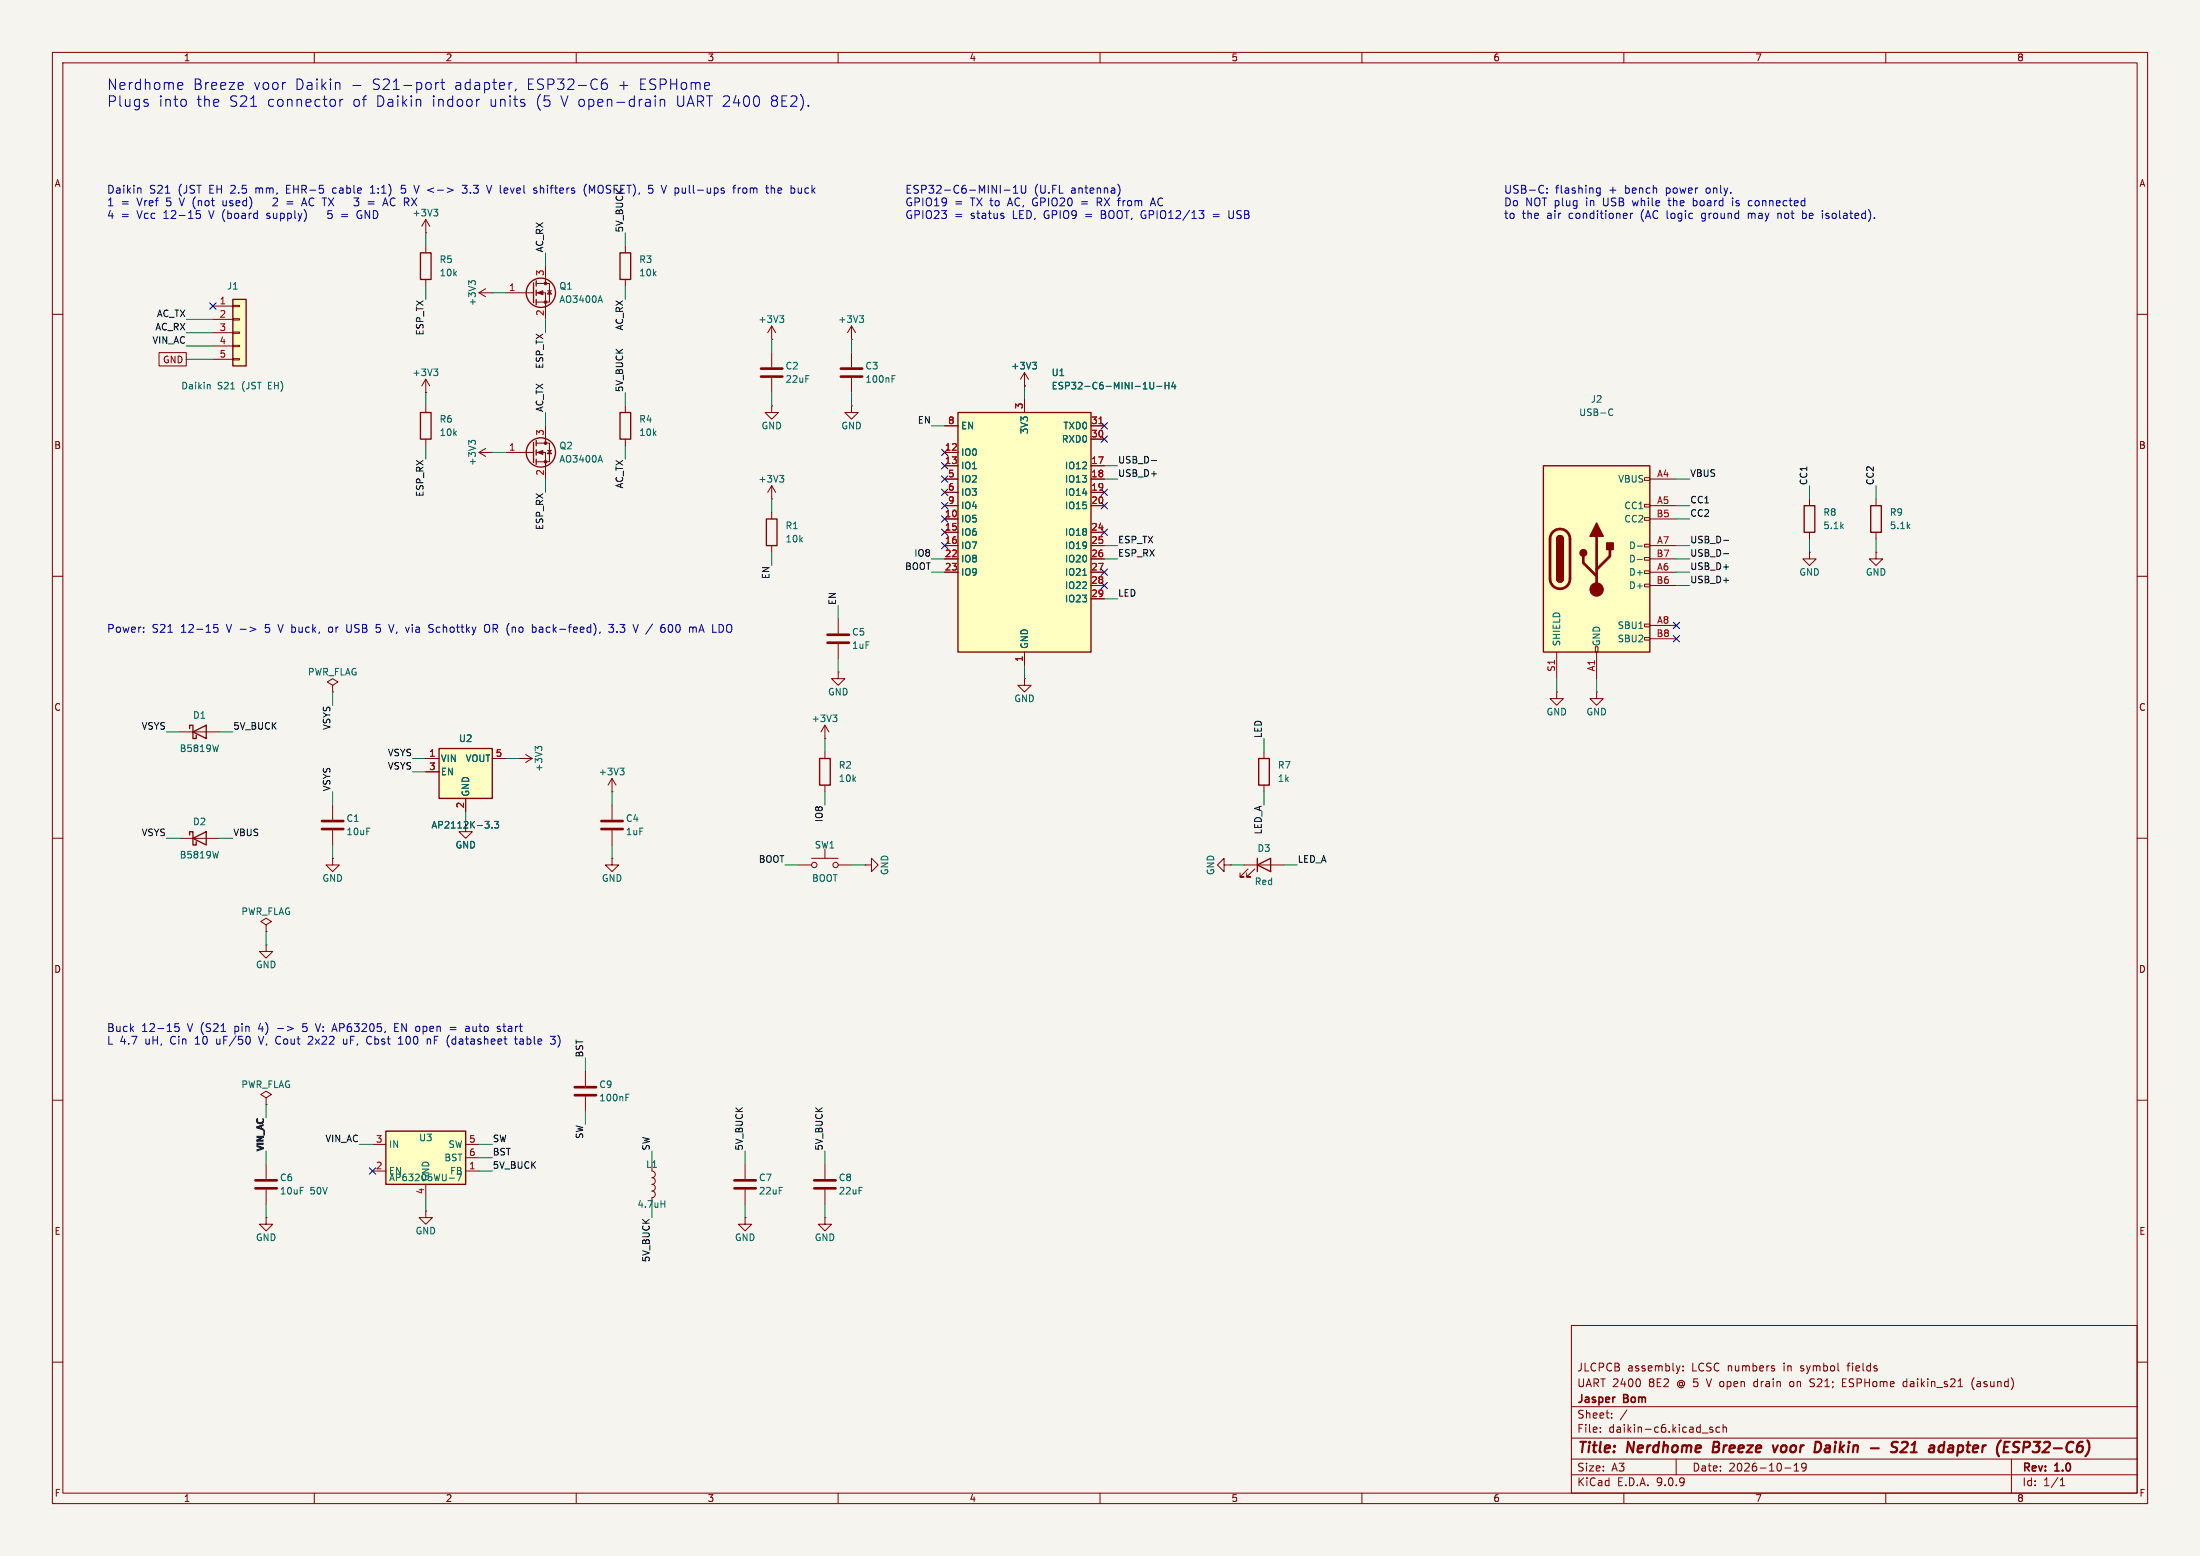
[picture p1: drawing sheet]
<svg xmlns="http://www.w3.org/2000/svg" width="420mm" height="297mm" viewBox="0 0 420 297" stroke-linecap="round" stroke-linejoin="round" font-family="sans-serif">
<path d="M0 0h420v297h-420z" fill="#f5f4ef" stroke="#f5f4ef" stroke-width=".19"/>
<g fill="none" stroke="#840000" stroke-width=".19">
<path d="M10 10h400v277h-400zM12 12h396v273h-396zM60 10v2M110 10v2M160 10v2M210 10v2M260 10v2M310 10v2M360 10v2M10 60h2M147.3 77.5v1.2h1.3l-1.3 1.3-1.3-1.3h1.3M147.3 77.5h.1"/>
<path d="M408 60h2M10 110h2M408 110h2M10 160h2M99.1 144.8h.1M99.1 144.8h2.5M100.3 144l1.3 .8M101.6 144.8l-1.3 .7M408 160h2M10 210h2M408 210h2M157.5 232.4v1.3h1.2l-1.2 1.2-1.3-1.2h1.3"/>
<path d="M157.5 232.4h.1M300 253h108v32h-108zM10 260h2M300 278.5h108M300 274.5h108M300 268.5h108M305.5 273.2v.2M305.5 272.5v.1M307.7 270.5v.2M307.7 269.8v.1M310.6 269.1l-1.3 1.9M313 263.3l.2 .5-.2 .7"/>
<path d="M320 278.5v3M320.7 260.7l-.3 1M321.3 261.5v.2M321.3 260.8v.1M324.9 273.5h1.2M326.9 272.5l-.3-.1-.2 .2v.2l.5 .2v.3h-.5M328.3 272.5l-.4-.1-.3 .3 .1 .6h.6M328.9 272.5l.3-.1 .3 .1 .1 .9M328.9 271.9v1.5M334.9 263.8v.7M338.7 261.3v.3M341.9 263.7l-.2 .3v.4l.2 .3"/>
<path d="M342.5 279.7l.4-.4v1.5M344.8 279.9l-.3 .3h-.3l-.3-.3 .2-.5 .4-.1 .2 .1a.99 .99 0 0 1-.3 1.4h-.3M345.5 264.6l.6 .1M346.2 263.2h-.4l-.3 .3 .2 .3 .4 .2M351.7 263.9h.5M352.4 263.2h-.7v1.5h.7M364 263.8l-.4-.1-.3 .3 .1 .6h.6M376.9 263a1.72 1.72 0 0 0 0 2.3M384 278.5v6.5M408 260h2M60 285v2M110 285v2"/>
<path d="M160 285v2M210 285v2M260 285v2M300 281.5h108M310 285v2M340.7 280.2h1.2M342.5 280.8h.9M360 285v2M393.3 283.6h.9M393.3 282.5l.4-.4v1.5"/>
</g>
<g fill="none" stroke="#840000" stroke-width=".4">
<path d="M327.2 275.2l-.2 2h.7M338.5 275.9l.3 1.3 .6-1.3M347.4 276.9a.96 .96 0 0 0 .3-1.1 .96 .96 0 0 0-1.1-.6l-.2 2M357.1 276.4h1.6M362.3 275.3a.85 .85 0 0 0-1 .1l-.1 .6M363.1 275.4l.3-.2h.5l.2 .2 .1 .4-.2 .3-1.2 1.1h1.2M370.9 275.9l.2 .1M371.2 275.2l-.2 2M372.6 275.9l-.5 .1M372.7 276.4h-.5a.4 .4 0 0 0-.3 .4 .4 .4 0 0 0 .2 .4h.5M382 274.9l-.1 .1M384.4 276l.9 .3a.51 .51 0 0 1 .1 .6 .51 .51 0 0 1-.4 .3l-.8-.1"/>
<path d="M385.6 275.3a.85 .85 0 0 0-1.1 .1l-.1 .2"/>
</g>
<path d="M102.7 142.9l-.5-.4v.8M102.7 142.7l.2-.2h.3l.2 .2" fill="none" stroke="#006464" stroke-width=".19"/>
<path d="M83.8 142.9h10.2v9.5h-10.2z" fill="#ffffc2"/>
<path d="M83.8 142.9h10.2v9.5h-10.2zM156.5 144.8h2v5.1h-2z" fill="none" stroke="#840000" stroke-width=".25"/>
<path d="M157.5 138.4l-.8 1.3M157.5 138.4l.7 1.3M157.5 138.4v2.6M81.3 144.8h2.5M81.3 147.3h2.5M88.9 152.4v2.5M94 144.8h2.5M157.5 141h.1M157.5 143.5v1.3M157.5 149.9v1.2" fill="none" stroke="#840000" stroke-width=".19"/>
<path d="M159 136.5h.8l-.4 .5M159.5 137l.3 .2v.3l-.3 .2M92.6 156.8h.8l-.4 .5M93.3 157.4v.5M93.9 157.9v.2M94.4 156.8h.8l-.4 .5 .3 .1v.5l-.2 .2-.5-.2" fill="none" stroke="#006464" stroke-width=".19"/>
<path d="M73.7 215.9h15.2v10.2h-15.2z" fill="#ffffc2"/>
<path d="M80.3 78.7h2v5.1h-2zM146.3 99.1h2v5h-2zM73.7 215.9h15.2v10.2h-15.2z" fill="none" stroke="#840000" stroke-width=".25"/>
<g fill="none" stroke="#840000" stroke-width=".19">
<path d="M81.3 77.5v1.2M195.6 73.7h.1M195.6 71.1l-.8 1.3M195.6 71.1l.7 1.3M195.6 71.1v2.6M81.3 83.8v1.3M91.4 86.4l1.3 .7M91.4 86.4h2.6M92.7 85.6l-1.3 .8M94 86.4h.1M147.3 95.3h.1M147.3 92.7l-.7 1.3"/>
<path d="M147.3 92.7l.8 1.3M147.3 92.7v2.6M147.3 97.8v1.3M147.3 104.1v1.3M160 118.1v2.8M160 128.3v1.2h1.3l-1.3 1.3-1.3-1.3h1.3M160 128.3h.1M160 122.9v2.8M88.9 157.5v1.3h1.3l-1.3 1.2-1.3-1.2h1.3M50.8 209.6l1-.7-1-.6-1 .6 1 .7v1.2M50.8 210.8h.1M71.1 218.4h2.6"/>
<path d="M88.9 218.4h2.5M111.8 204.5v2.8M111.8 209.3v2.8M71.1 223.5h2.6M81.3 226.1v2.5M88.9 223.5h2.5M88.9 221h2.5"/>
</g>
<path d="M197.1 69.2h.8l-.4 .4M197.6 69.6l.3 .3v.3l-.3 .2M90 84.5l-.5-.4v.7M90 84.3l.2-.2h.3l.2 .2M148.8 90.7h.8l-.4 .5M149.4 91.2l.2 .3v.3l-.2 .2M119.5 209.5h.4M119.5 208.9h.6M88.1 224.1l-.6 1.3" fill="none" stroke="#006464" stroke-width=".19"/>
<path d="M158 121.2h4.1M158 122.7h4.1M109.7 207.5h4.1M109.7 209h4.1" fill="none" stroke="#840000" stroke-width=".51"/>
<path d="M182.9 78.7h25.4v45.8h-25.4z" fill="#ffffc2"/>
<g fill="none" stroke="#840000" stroke-width=".25">
<path d="M80.3 48.3h2v5h-2zM118.4 78.7h2v5.1h-2zM182.9 78.7h25.4v45.8h-25.4zM101.9 84.5v3.8M102.4 84.1v1M102.4 85.9v1M102.4 87.6v1M344.4 96.5h2.1v5.1h-2.1zM357.1 96.5h2.1v5.1h-2.1zM36.2 139.1v-.7h.6v2.6h.7v-.7M36.8 139.7l2.6-1.3v2.6zM36.2 159.4v-.6h.6v2.5h.7v-.6"/>
<path d="M240.3 144.8h2v5.1h-2zM36.8 160l2.6-1.2v2.5z"/>
<circle cx="103.3" cy="86.4" r="2.79"/>
</g>
<g fill="none" stroke="#840000" stroke-width=".19">
<path d="M81.3 47v1.3M81.3 53.3v1.3M91.4 55.9l1.3 .7M91.4 55.9h2.6M92.7 55.1l-1.3 .8M94 55.9h.1M119.4 77.5v1.2M147.3 64.8h.1M147.3 62.2l-.7 1.3M147.3 62.2l.8 1.3M147.3 62.2v2.6M147.3 67.3v2.8"/>
<path d="M147.3 72.1v2.8M195.6 76.2v2.5M96.5 86.4h5.4M102.4 84.6h2.5v3.5h-2.5M102.4 86.4h1.7v5M104.1 81.3v3.3M104.5 86h.8M104.9 86l.4 .6h-.8zM119.4 83.8v1.3M180.3 81.3h2.6M180.3 86.4h2.6M180.3 88.9h2.6"/>
<path d="M180.3 91.4h2.6M180.3 94h2.6M180.3 96.5h2.6M180.3 99.1h2.6M208.3 81.3h2.5M208.3 88.9h2.5M208.3 91.4h2.5M208.3 94h2.5M208.3 96.5h2.5M208.3 83.8h2.5M345.4 95.3v1.2M358.1 95.3v1.2"/>
<path d="M180.3 101.6h2.6M180.3 104.1h2.6M180.3 106.7h2.6M180.3 109.2h2.6M208.3 101.6h2.5M208.3 104.1h2.5M208.3 106.7h2.5M208.3 109.2h2.5M208.3 111.8h2.5M208.3 114.3h2.5M345.4 105.4v1.3h1.3l-1.3 1.3-1.2-1.3h1.2M345.4 105.4h.1"/>
<path d="M345.4 101.6v1.3M358.1 105.4v1.3h1.3l-1.3 1.3-1.2-1.3h1.2M358.1 105.4h.1M358.1 101.6v1.3M34.3 139.7h7.6M63.5 130.8l1-.6-1-.7-1 .7 1 .6v1.3M63.5 132.1h.1M195.6 129.5v1.3h1.2l-1.2 1.3-1.3-1.3h1.3M195.6 129.5h.1M195.6 124.5v2.5M297.2 132.1v1.3h1.2l-1.2 1.2-1.3-1.2h1.3M297.2 132.1h.1"/>
<path d="M304.8 132.1v1.3h1.3l-1.3 1.2-1.3-1.2h1.3M304.8 132.1h.1M63.5 153.7v2.8M63.5 158.5v2.8M116.8 151.1h.1M116.8 148.6v2.5M116.8 153.7v2.8M116.8 158.5v2.8M116.8 148.6l-.7 1.3M116.8 148.6l.8 1.3M241.3 143.5v1.3M241.3 149.9v1.2"/>
<path d="M34.3 160h7.6M50.8 176.5l1-.6-1-.6-1 .6 1 .6v1.3M50.8 177.8h.1M63.5 163.8v1.3h1.3l-1.3 1.3-1.3-1.3h1.3M63.5 163.8h.1M116.8 163.8v1.3h1.3l-1.3 1.3-1.2-1.3h1.2M116.8 163.8h.1M152.4 165.1h2.5M154.9 163.8h5.1M157.5 162.1v1.7M160 165.1h2.6M165.1 165.1h1.3v-1.3l1.2 1.3-1.2 1.3v-1.3"/>
<path d="M165.1 165.1h.1M233.7 165.1v-1.3l-1.3 1.3 1.3 1.3v-1.3h1.2M234.9 165.1h.1M50.8 180.3v1.3h1.3l-1.3 1.3-1.3-1.3h1.3M50.8 180.3h.1M50.8 232.4v1.3h1.3l-1.3 1.2-1.3-1.2h1.3M50.8 232.4h.1M50.8 222.2v2.8M50.8 227.1v2.8M81.3 231.1v1.3h1.2l-1.2 1.3-1.3-1.3h1.3M81.3 231.1h.1M124.5 223.5a.64 .64 0 0 1 .6 .7 .64 .64 0 0 1-.6 .6 .64 .64 0 0 1 .6 .6 .64 .64 0 0 1-.6 .7 .64 .64 0 0 1 .6 .6 .64 .64 0 0 1-.6 .6 .64 .64 0 0 1 .6 .7 .64 .64 0 0 1-.6 .6v1.3"/>
<path d="M142.2 232.4v1.3h1.3l-1.3 1.2-1.2-1.2h1.2M142.2 232.4h.1M142.2 222.2v2.8M142.2 227.1v2.8M157.5 222.2v2.8M157.5 227.1v2.8"/>
<circle cx="155.4" cy="165.1" r=".51"/>
<circle cx="159.5" cy="165.1" r=".51"/>
</g>
<path d="M209.8 80.9h.7" fill="none" stroke="#a90000" stroke-width=".19"/>
<g fill="none" stroke="#006464" stroke-width=".19">
<path d="M90 54l-.5-.4v.8M90 53.8l.2-.2h.3l.2 .2M148.8 60.3h.8l-.4 .5M149.4 60.8l.2 .2v.3l-.2 .2M220.2 73v1.1l-.2 .1-.4-.1M220.8 73.8h1M222.4 73v1.2M222.4 73.6h.7M223.1 73v1.2M224 72.9l-.3 .9h.8M224.3 73.4v.8M114.6 86.9l.4 1.3"/>
<path d="M206.7 109.8h.7M41.7 142.2l-.3 1.3M118.4 146.6h.7l-.4 .5M118.9 147.1l.2 .3v.3l-.2 .2M41.7 162.5l-.3 1.3M126.2 229.8h.7M126.9 229.2v1.2"/>
</g>
<g fill="#840000" stroke="#840000" stroke-width=".19">
<path d="M102.6 86.4l1-.4v.7z"/>
<circle cx="104.1" cy="84.6" r=".25"/>
<circle cx="104.1" cy="88.1" r=".25"/>
</g>
<path d="M145.3 70.4h4.1M145.3 71.9h4.1M61.5 156.7h4M61.5 158.2h4M114.8 156.7h4.1M114.8 158.2h4.1M48.8 225.3h4M48.8 226.8h4M140.2 225.3h4.1M140.2 226.8h4.1M155.4 225.3h4.1M155.4 226.8h4.1" fill="none" stroke="#840000" stroke-width=".51"/>
<path d="M294.6 88.9h20.4v35.6h-20.4z" fill="#ffffc2"/>
<g fill="none" stroke="#840000" stroke-width=".19">
<path d="M313.9 91.2h1.1v.5h-1.1zM313.9 96.3h1.1v.5h-1.1zM313.9 98.8h1.1v.5h-1.1zM315 91.4h5M315 96.5h5M315 99.1h5M313.9 103.9h1.1v.5h-1.1zM313.9 106.4h1.1v.5h-1.1zM313.9 109h1.1v.5h-1.1zM313.9 111.5h1.1v.5h-1.1zM313.9 119.1h1.1v.5h-1.1zM315 104.1h5"/>
<path d="M315 106.7h5M315 109.2h5M315 111.8h5M315 119.4h5M297.2 124.5v5M304.5 123.4h.6v1.1h-.6zM304.8 124.5v5M313.9 121.7h1.1v.5h-1.1zM315 121.9h5"/>
</g>
<path d="M294.6 88.9h20.4v35.6h-20.4zM297.2 102.9a.64 .64 0 0 1 .6-.7 .64 .64 0 0 1 .6 .7M297.2 110.5a.64 .64 0 0 0 .6 .6 .64 .64 0 0 0 .6-.6" fill="none" stroke="#840000" stroke-width=".25"/>
<path d="M296.5 101.5a1.91 1.91 0 0 1 2-.4 1.91 1.91 0 0 1 1.2 1.8v7.6a1.91 1.91 0 0 1-1.9 1.9 1.91 1.91 0 0 1-1.9-1.9v-7.8l.2-.6zM302.3 106.2v1.2l2.5 2.6M304.8 102.4v10.1M307.3 104.9v1.3l-2.5 2.5" fill="none" stroke="#840000" stroke-width=".51"/>
<g fill="#840000" stroke="#840000" stroke-width=".25">
<path d="M297.2 102.9h1.2v7.6h-1.2z"/>
<path d="M297.4 102.4a.64 .64 0 0 1 .7-.1 .64 .64 0 0 1 .3 .6h-1.2z"/>
<path d="M297.2 110.5h1.2a.64 .64 0 0 1-.6 .6 .64 .64 0 0 1-.6-.6z"/>
<path d="M304.8 99.8l1.3 2.6h-2.6z"/>
<path d="M306.7 103.6h1.3v1.3h-1.3z"/>
<circle cx="302.3" cy="105.5" r=".63"/>
</g>
<circle cx="304.8" cy="112.5" r="1.27" fill="#840000" stroke="#840000" stroke-width=".19"/>
<path d="M307.3 78.1l.6 .1M307.9 79.2l-.6 .1M312.6 104.2h.9M312.6 106.8h.9" fill="none" stroke="#006464" stroke-width=".19"/>
<path d="M44.4 57.2h2.6v12.7h-2.6z" fill="#ffffc2"/>
<g fill="none" stroke="#840000" stroke-width=".25">
<path d="M44.4 57.2h2.6v12.7h-2.6zM101.9 54v3.8M102.4 53.6v1M102.4 55.4v1M102.4 57.2v1M118.4 48.3h2v5h-2zM240 165.1l2.6-1.3v2.6zM240 163.8v2.6"/>
<circle cx="103.3" cy="55.9" r="2.79"/>
</g>
<g fill="none" stroke="#840000" stroke-width=".19">
<path d="M40.6 58.4h3.8M44.4 58.3h1.3v.2h-1.3zM81.3 44.5h.1M81.3 41.9v2.6M81.3 41.9l-.8 1.3M81.3 41.9l.7 1.3M96.5 55.9h5.4M102.4 54.1h2.5v3.6h-2.5M102.4 55.9h1.7v5.1M104.1 50.8v3.3M104.5 55.5h.8M104.9 55.5l.4 .6h-.8z"/>
<path d="M119.4 47v1.3M119.4 53.3v1.3M30.4 67.3h5.2v2.6h-5.2zM40.6 61h3.8M40.6 63.5h3.8M40.6 66h3.8M40.6 68.6h3.8M44.4 60.8h1.3v.3h-1.3zM44.4 63.4h1.3v.2h-1.3zM44.4 65.9h1.3v.3h-1.3zM44.4 68.5h1.3v.2h-1.3zM81.3 74.9h.1"/>
<path d="M81.3 72.4l-.8 1.3M81.3 72.4l.7 1.3M81.3 72.4v2.5M162.6 64.8h.1M162.6 77.5v1.2h1.2l-1.2 1.3-1.3-1.3h1.3M162.6 77.5h.1M162.6 62.2v2.6M162.6 67.3v2.8M162.6 72.1v2.8M162.6 62.2l-.8 1.3M162.6 62.2l.7 1.3M195.6 73.7h.1"/>
<path d="M195.6 76.2v2.5M180.3 81.3h2.6M180.3 86.4h2.6M180.3 88.9h2.6M180.3 91.4h2.6M180.3 94h2.6M180.3 96.5h2.6M180.3 99.1h2.6M208.3 81.3h2.5M208.3 88.9h2.5M208.3 91.4h2.5M208.3 94h2.5"/>
<path d="M208.3 96.5h2.5M208.3 83.8h2.5M180.3 101.6h2.6M180.3 104.1h2.6M180.3 106.7h2.6M180.3 109.2h2.6M208.3 101.6h2.5M208.3 104.1h2.5M208.3 106.7h2.5M208.3 109.2h2.5M208.3 111.8h2.5M208.3 114.3h2.5"/>
<path d="M195.6 124.5v2.5M81.3 144.8h2.5M81.3 147.3h2.5M88.9 152.4v2.5M94 144.8h2.5M237.5 165.1h7.6M238.3 165.9l-1.6 1.5h.8h-.8v-.8M239.5 165.9l-1.5 1.5h.8h-.8v-.8"/>
</g>
<g fill="none" stroke="#006464" stroke-width=".19">
<path d="M82.8 39.9h.8l-.4 .5M83.3 40.4l.3 .3v.3l-.3 .2M114.6 56.5l.4 1.2M39.8 73.4l.3 .2v.6M82.8 70.4h.8l-.4 .5M83.3 70.9l.3 .3v.3l-.3 .2M164.1 60.3h.8l-.5 .5M164.6 60.8l.3 .2v.3l-.3 .2M170.3 72.3h.4M170.3 71.7h.6M197.1 69.2h.8l-.4 .4M197.6 69.6l.3 .3v.3l-.3 .2"/>
<path d="M220.2 73v1.1l-.2 .1-.4-.1M220.8 73.8h1M222.4 73v1.2M222.4 73.6h.7M223.1 73v1.2M224 72.9l-.3 .9h.8M224.3 73.4v.8M206.7 109.8h.7M92.6 156.8h.8l-.4 .5M93.3 157.4v.5M93.9 157.9v.2M94.4 156.8h.8l-.4 .5 .3 .1v.5l-.2 .2-.5-.2"/>
</g>
<path d="M160.5 70.4h4.1M160.5 71.9h4.1" fill="none" stroke="#840000" stroke-width=".51"/>
<g fill="#840000" stroke="#840000" stroke-width=".19">
<path d="M102.6 55.9l1-.4v.8z"/>
<circle cx="104.1" cy="54.1" r=".25"/>
<circle cx="104.1" cy="57.7" r=".25"/>
</g>
<path d="M219.8 87.9h1M329 105.7h1M329 103.1h1" fill="none" stroke="#0f0f0f" stroke-width=".19"/>
<g fill="none" stroke="#009600" stroke-width=".19">
<path d="M81.3 44.5v2.5M81.3 54.6v2.6M94 55.9h2.5M104.1 48.3v2.5M119.4 44.5v2.5M119.4 54.6v2.6M35.6 61h5M35.6 63.5h5M35.6 66h5M35.6 68.6h5M81.3 74.9v2.6M104.1 61v2.5"/>
<path d="M104.1 78.7v2.6M119.4 74.9v2.6M147.3 64.8v2.5M147.3 74.9v2.6M162.6 64.8v2.5M162.6 74.9v2.6M195.6 73.7v2.5M81.3 85.1v2.5M94 86.4h2.5M104.1 91.4v2.6M119.4 85.1v2.5M147.3 95.3v2.5"/>
<path d="M177.8 81.3h2.5M210.8 91.4h2.6M210.8 88.9h2.6M320 91.4h2.6M320 99.1h2.6M320 96.5h2.6M345.4 92.7v2.6M358.1 92.7v2.6M147.3 105.4v2.6M160 115.6v2.5M177.8 106.7h2.5M177.8 109.2h2.5"/>
<path d="M210.8 106.7h2.6M210.8 114.3h2.6M210.8 104.1h2.6M320 106.7h2.6M320 109.2h2.6M320 104.1h2.6M320 111.8h2.6M345.4 102.9v2.5M358.1 102.9v2.5M31.7 139.7h2.6M41.9 139.7h2.5M63.5 132.1v2.5"/>
<path d="M160 125.7v2.6M195.6 127v2.5M297.2 129.5v2.6M304.8 129.5v2.6M63.5 151.1v2.6M78.7 144.8h2.6M78.7 147.3h2.6M88.9 154.9v2.6M96.5 144.8h2.6M116.8 151.1v2.6M157.5 141v2.5M157.5 151.1v2.6"/>
<path d="M241.3 141v2.5M241.3 151.1v2.6M31.7 160h2.6M41.9 160h2.5M50.8 177.8v2.5M63.5 161.3v2.5M116.8 161.3v2.5M149.9 165.1h2.5M162.6 165.1h2.5M234.9 165.1h2.6M245.1 165.1h2.5M50.8 210.8v2.6"/>
<path d="M50.8 219.7v2.5M68.6 218.4h2.5M91.4 218.4h2.6M111.8 201.9v2.6M111.8 212.1v2.5M124.5 219.7v2.5M142.2 219.7v2.5M157.5 219.7v2.5M50.8 229.9v2.5M81.3 228.6v2.5M91.4 221h2.6M91.4 223.5h2.6"/>
<path d="M124.5 229.9v2.5M142.2 229.9v2.5M157.5 229.9v2.5"/>
</g>
<g fill="none" stroke="#000084" stroke-width=".19">
<path d="M40 57.8l1.2 1.2M41.2 57.8l-1.2 1.2M179.7 98.5l1.2 1.2M179.7 95.9l1.2 1.2M179.7 93.4l1.2 1.2M179.7 90.8l1.2 1.2M179.7 88.3l1.2 1.2M179.7 85.8l1.2 1.2M180.9 98.5l-1.2 1.2M180.9 95.9l-1.2 1.2M180.9 93.4l-1.2 1.2M180.9 90.8l-1.2 1.2"/>
<path d="M180.9 88.3l-1.2 1.2M180.9 85.8l-1.2 1.2M210.2 93.4l1.2 1.2M210.2 80.7l1.2 1.2M210.2 83.2l1.2 1.2M210.2 95.9l1.2 1.2M211.4 93.4l-1.2 1.2M211.4 80.7l-1.2 1.2M211.4 83.2l-1.2 1.2M211.4 95.9l-1.2 1.2M179.7 103.5l1.2 1.2M179.7 101l1.2 1.2"/>
<path d="M180.9 103.5l-1.2 1.2M180.9 101l-1.2 1.2M210.2 108.6l1.2 1.2M210.2 111.2l1.2 1.2M210.2 101l1.2 1.2M211.4 108.6l-1.2 1.2M211.4 111.2l-1.2 1.2M211.4 101l-1.2 1.2M319.4 118.8l1.2 1.2M320.6 118.8l-1.2 1.2M319.4 121.3l1.2 1.2M320.6 121.3l-1.2 1.2"/>
<path d="M70.5 222.9l1.2 1.2M71.7 222.9l-1.2 1.2"/>
</g>
<g fill="none" stroke="#0000c2" stroke-width=".19">
<path d="M28 19.6l.3 .3-.3 .4M28 19l.2 .1M34 17h.8M34 15.8l.6-.1 .2 .1 .1 .4-1 .2M35.5 19.2v.9M64.8 15.8l.1 1.3M64.9 19v1.3M65.5 19l-.4 .1-.2 .2M67.4 16.3h1.5M83.2 15.7v1.4M83.8 15.7l-.4 .1-.2 .3M84.1 15.7h.8"/>
<path d="M84.4 15.1v1.7l.1 .2 .4 .1M91.4 19l-.2 .1M98.5 17l-.2 .4M115.8 15.1a.79 .79 0 0 0-1 .8v.8l.2 .3 .6 .1 .2-.2 .1-.7-.1-.3-.6-.1-.4 .4M125 18.4l.1 .1M125.1 18.3v.2M125.1 19v1.3M125.2 18.4l-.1 .1M126 19.2a.5 .5 0 0 1 .9 0v1.1M126 19v1.3M26.7 35.9l.2 .2v.8M52.9 38.4l-.8 .9h.9"/>
<path d="M54.8 38.5h1.1M54.8 38.9h1.1M57.6 39.3l.5-1.5 .5 1.5M57.7 38.9h.7M63.6 36v.7M68.5 37.8l-.5 .6 .4 .1v.6l-.2 .2-.6-.2M70.7 36.9h.9M71.1 35.4l-.4 .4M73.1 39.3l.5-1.5 .5 1.5M74.6 38.1l-.1 .5a.63 .63 0 0 0 .5 .7M85.4 35.9l1.1 .4-1.1 .4M111.6 35.8v1"/>
<path d="M123.8 36.7l.2 .2M124.6 35.4h-.7l-.1 .7 .2-.2M126.2 35.4l.5 1.5M137.9 36.4h.3l.1 .3-.2 .2h-.3M137.9 35.9h.3M139.9 35.9h.5M140.4 35.4l-.3 .2v1.3M146.2 35.9h.5M146.4 35.4v1.3l.3 .2M151.2 35.9h.4l.1 .3v.5l-.5 .2M191.7 36.3h1.1M193.5 36.9h.8"/>
<path d="M193.5 35.8l.4-.4v1.5M195 35.4v1.2l.2 .3 .5-.1 .1-.2v-1.2M209.5 37.8v1.5M209.5 38.6h.5M213.4 35.2a1.72 1.72 0 0 1 0 2.2M219.7 38.9h.8M220.1 37.8l-.5 1.5M294.6 35.4l.1 .1M294.7 36.7l-.1 .1M295.3 35.9v.2M295.3 36.7v.2M305.5 35.9v1.2l-.3 .3-.4-.1"/>
<path d="M305.5 35.9h-.5l-.2 .3 .1 .6h.6M323.3 37.8v1.5M323.3 39.2l.1 .1M330.8 38.3v1M334.3 38.3l-.4 .1-.1 .2v.5l.5 .2M37.5 40.2l-.1 .7 .2-.1M38 40.8l.3 .3-.1 .5-.2 .1-.6-.1M62.6 41.6l.5 .1M62.6 40.2v.7l.5-.1M65.2 40.9h1.1M65.2 41.3h1.1M68.1 41.1a.58 .58 0 0 0 .3 .5 .58 .58 0 0 0 .6 0"/>
<path d="M68.8 41.1h.3M68.8 40.2a.59 .59 0 0 0-.7 .6M191.5 41.2l.2 .2-.2 .3M191.5 40.7l.1 .1M228.9 40.2h.9l-.5 .6M229.5 40.8l.3 .3v.3l-.3 .3M231.6 40.9h1.1M231.6 41.3h1.1M234.6 40.2v1.2l.3 .3h.3M310.5 40.8l.1 .3-.7 .1M311.3 40.7v1M311.7 40.7l-.3 .1-.1 .2"/>
<path d="M333.8 40.7v1M333.8 40.8h.1M339.4 40.7v1M339.6 40.7l-.2 .1M344.1 40.2v1.5M344.1 41.6l.4 .1M344.5 40.7l-.4 .1M27.4 119.8v.1M41.6 119.2h-.8v.7l.2-.1h.5l.1 .3v.5l-.3 .1-.5-.1M47.7 119.7l1.1 .4-1.1 .5M53.1 119.2l.5 1.5M63 119.7l-.3 .3v.4l.3 .3"/>
<path d="M66.2 119.2v1.2l.1 .2 .5 .1M71.8 119.2h.8M72 119.8h.3M75.2 119.2l-.5 1.5M82.1 119.2l.6 .1M82.1 119.9l.5 .2 .1 .3-.3 .3h-.3M92.6 119.4a.5 .5 0 0 1 .5-.2 .5 .5 0 0 1 .4 .5v.5a.5 .5 0 0 1-.5 .5 .5 .5 0 0 1-.5-.5zM103.1 119.7l-.1 .1M116.2 119.2h.9l-.5 .6 .5 .1v.7l-.3 .1-.6-.1M128.3 119.3l-.2-.1a.8 .8 0 0 0-.6 .7 .8 .8 0 0 0 .6 .8l.2-.1M133.9 119.2l-.5 1.5M27.4 120.6v.1"/>
<path d="M72 120.7h.3M103.1 120.1a.29 .29 0 0 0-.2 .3 .29 .29 0 0 0 .2 .3M117.8 120.6v.1M133.6 120.3h.7M34.1 195.4h-.7l-.1 .7 .3-.1h.5l.1 .3-.1 .5-.2 .1-.6-.1M47.8 198.4l-.2 .8M49.3 197.8l.5 1.5M57.8 196.8h.1M57.8 195.4v.7v-.1M59.6 198.5l-.8 .8h.9M60.2 195.4l.5 1.5M65.6 198.3v.8v.1l.4 .1"/>
<path d="M70.1 199l.2 .2 .3 .1M75.3 196.1h.5M76.1 199.3h.8M76.1 195.4h-.8v1.5h.8M76.5 197.8v1.5M81.6 198.3v1M81.6 198.4v.1M82.1 198.4l.1 .9M85.9 196.1h1.2M85.9 196.5h1.2M86.3 198.5v.7M89.1 195.9h.2l.3 .2v.8"/>
<path d="M89.6 196.8l-.5 .1M89.6 196.3h-.5M95.1 196.4l.4 .1 .1 .2-.3 .2h-.2M95.1 195.9l.4 .1M96 195.9h.6M98.2 198.3h.6M98.4 197.8v1.3l.4 .2M99.7 198.3l-.4 .1M99.8 198.7h-.4a.29 .29 0 0 0-.2 .3 .29 .29 0 0 0 .2 .3h.4M105.1 197.8h.9l-.5 .6 .4 .1 .1 .5-.3 .3h-.4"/>
</g>
<path d="M209.8 80.9h.7" fill="none" stroke="#a90000" stroke-width=".19"/>
<g font-size="2.8" fill="#0000c2">
<text x="20.3" y="17.4">Nerdhome</text>
<text x="36.8" y="17.4">Breeze</text>
<text x="48.3" y="17.4">voor</text>
<text x="56.3" y="17.4">Daikin</text>
<text x="71.1" y="17.4">S21-port</text>
<text x="86.9" y="17.4">adapter,</text>
<text x="100.7" y="17.4">ESP32-C6</text>
<text x="118.2" y="17.4">+</text>
<text x="122.3" y="17.4">ESPHome</text>
<text x="20.3" y="20.7">Plugs</text>
<text x="30.2" y="20.7">into</text>
<text x="37.5" y="20.7">the</text>
<text x="43.7" y="20.7">S21</text>
<text x="51" y="20.7">connector</text>
<text x="67.4" y="20.7">of</text>
<text x="71.9" y="20.7">Daikin</text>
<text x="82.6" y="20.7">indoor</text>
<text x="93.6" y="20.7">units</text>
<text x="102.5" y="20.7">(5</text>
<text x="107.4" y="20.7">V open-drain</text>
<text x="129.5" y="20.7">UART 2400</text>
<text x="147.6" y="20.7">8E2).</text>
</g>
<g font-size="2.8" fill="#840000">
<text x="301" y="277.9">Title:</text>
<text x="310.6" y="277.9">Nerdhome</text>
<text x="327.8" y="277.9">Breeze</text>
<text x="340.2" y="277.9">voor</text>
<text x="348.9" y="277.9">Daikin</text>
<text x="360.3" y="277.9">-</text>
<text x="365.1" y="277.9">S21</text>
<text x="373.2" y="277.9">adapter</text>
<text x="386.8" y="277.9">(ESP32-C6)</text>
</g>
<g font-size="2.1" fill="#0000c2">
<text x="20.3" y="37.3">Daikin</text>
<text x="20.3" y="39.7">1</text>
<text x="23" y="39.7">=</text>
<text x="26.2" y="39.7">Vref</text>
<text x="28.5" y="37.3">S21</text>
<text x="31.9" y="39.7">5</text>
<text x="34.1" y="37.3">(JST</text>
<text x="34.6" y="39.7">V (not</text>
<text x="40.1" y="37.3">EH 2.5</text>
<text x="43" y="39.7">used)</text>
<text x="49.2" y="37.3">mm,</text>
<text x="53.2" y="39.7">2</text>
<text x="55.2" y="37.3">EHR-5</text>
<text x="59" y="39.7">AC TX</text>
<text x="64.2" y="37.3">cable</text>
<text x="69.6" y="39.7">3</text>
<text x="71.6" y="37.3">1:1) 5</text>
<text x="72.3" y="39.7">=</text>
<text x="75.5" y="39.7">AC RX</text>
<text x="78.9" y="37.3">V &lt;-&gt;</text>
<text x="88.4" y="37.3">3.3</text>
<text x="93.3" y="37.3">V level</text>
<text x="102.4" y="37.3">shifters</text>
<text x="112.2" y="37.3">(MOSFET),</text>
<text x="124.7" y="37.3">5</text>
<text x="127.4" y="37.3">V pull-ups</text>
<text x="141.4" y="37.3">from</text>
<text x="147.8" y="37.3">the</text>
<text x="152.6" y="37.3">buck</text>
<text x="172.7" y="37.3">ESP32-C6-MINI-1U</text>
<text x="172.7" y="39.7">GPIO19</text>
<text x="182.2" y="39.7">=</text>
<text x="185.3" y="39.7">TX to</text>
<text x="192.7" y="39.7">AC, GPIO20</text>
<text x="197.4" y="37.3">(U.FL</text>
<text x="204.5" y="37.3">antenna)</text>
<text x="206.9" y="39.7">=</text>
<text x="210.1" y="39.7">RX from</text>
<text x="220.8" y="39.7">AC</text>
<text x="287" y="37.3">USB-C:</text>
<text x="287" y="39.7">Do</text>
<text x="291.2" y="39.7">NOT plug</text>
<text x="296.9" y="37.3">flashing</text>
<text x="302.9" y="39.7">in</text>
<text x="306.3" y="39.7">USB</text>
<text x="307.2" y="37.3">+</text>
<text x="310.3" y="37.3">bench</text>
<text x="312.1" y="39.7">while</text>
<text x="318.3" y="37.3">power</text>
<text x="319.1" y="39.7">the</text>
<text x="323.9" y="39.7">board</text>
<text x="326.1" y="37.3">only.</text>
<text x="331.6" y="39.7">is</text>
<text x="334.8" y="39.7">connected</text>
<text x="20.3" y="42.1">4</text>
<text x="23" y="42.1">=</text>
<text x="26.2" y="42.1">Vcc</text>
<text x="31.4" y="42.1">12-15</text>
<text x="40.2" y="42.1">V (board</text>
<text x="51.5" y="42.1">supply)</text>
<text x="63.6" y="42.1">5</text>
<text x="66.3" y="42.1">=</text>
<text x="69.5" y="42.1">GND</text>
<text x="172.7" y="42.1">GPIO23</text>
<text x="182.2" y="42.1">=</text>
<text x="185.3" y="42.1">status</text>
<text x="193.5" y="42.1">LED, GPIO9</text>
<text x="207.6" y="42.1">=</text>
<text x="210.7" y="42.1">BOOT, GPIO12/13</text>
<text x="235.6" y="42.1">USB</text>
<text x="287" y="42.1">to</text>
<text x="290.5" y="42.1">the</text>
<text x="295.3" y="42.1">air</text>
<text x="299.6" y="42.1">conditioner</text>
<text x="313.5" y="42.1">(AC</text>
<text x="318.6" y="42.1">logic</text>
<text x="325.4" y="42.1">ground</text>
<text x="334.4" y="42.1">may</text>
<text x="340.2" y="42.1">not</text>
<text x="345.1" y="42.1">be</text>
<text x="349" y="42.1">isolated).</text>
<text x="20.3" y="121.1">Power:</text>
<text x="29" y="121.1">S21</text>
<text x="34.6" y="121.1">12-15</text>
<text x="43.4" y="121.1">V -&gt;</text>
<text x="51" y="121.1">5</text>
<text x="53.8" y="121.1">V buck,</text>
<text x="63.6" y="121.1">or</text>
<text x="67.2" y="121.1">USB</text>
<text x="73" y="121.1">5</text>
<text x="75.7" y="121.1">V, via</text>
<text x="83.5" y="121.1">Schottky</text>
<text x="94.3" y="121.1">OR (no</text>
<text x="103.7" y="121.1">back-feed),</text>
<text x="118.6" y="121.1">3.3</text>
<text x="123.4" y="121.1">V /</text>
<text x="128.9" y="121.1">600</text>
<text x="134.5" y="121.1">mA LDO</text>
<text x="20.3" y="197.3">Buck</text>
<text x="27" y="197.3">12-15</text>
<text x="35.8" y="197.3">V (S21</text>
<text x="45" y="197.3">pin</text>
<text x="49.7" y="197.3">4)</text>
<text x="53.5" y="197.3">-&gt;</text>
<text x="58.5" y="197.3">5</text>
<text x="61.2" y="197.3">V: AP63205,</text>
<text x="76.5" y="197.3">EN open</text>
<text x="87.3" y="197.3">=</text>
<text x="90.5" y="197.3">auto</text>
<text x="96.7" y="197.3">start</text>
<text x="20.3" y="199.7">L 4.7</text>
<text x="27.7" y="199.7">uH,</text>
<text x="32.6" y="199.7">Cin</text>
<text x="37.5" y="199.7">10</text>
<text x="41.7" y="199.7">uF/50</text>
<text x="50" y="199.7">V, Cout</text>
<text x="59.7" y="199.7">2x22</text>
<text x="66.5" y="199.7">uF,</text>
<text x="71.2" y="199.7">Cbst</text>
<text x="77.4" y="199.7">100</text>
<text x="83" y="199.7">nF</text>
<text x="86.9" y="199.7">(datasheet</text>
<text x="100.2" y="199.7">table</text>
<text x="107.1" y="199.7">3)</text>
</g>
<g font-size="2.1" fill="#840000">
<text x="301" y="262">JLCPCB</text>
<text x="310.6" y="262">assembly:</text>
<text x="323" y="262">LCSC numbers</text>
<text x="340.8" y="262">in</text>
<text x="344.1" y="262">symbol</text>
<text x="353.3" y="262">fields</text>
<text x="301" y="268.2">Jasper</text>
<text x="301" y="265">UART 2400</text>
<text x="310" y="268.2">Bom</text>
<text x="314.8" y="265">8E2</text>
<text x="320.3" y="265">@ 5</text>
<text x="326.3" y="265">V open</text>
<text x="335.5" y="265">drain</text>
<text x="342.5" y="265">on</text>
<text x="346.5" y="265">S21;</text>
<text x="352.8" y="265">ESPHome</text>
<text x="364.6" y="265">daikin_s21</text>
<text x="377.9" y="265">(asund)</text>
<text x="301" y="273.7">File:</text>
<text x="301" y="271">Sheet:</text>
<text x="307.1" y="273.7">daikin-c6.kicad_sch</text>
<text x="301" y="281.1">Size:</text>
<text x="307.6" y="281.1">A3</text>
<text x="323" y="281.1">Date:</text>
<text x="330" y="281.1">2026-10-19</text>
<text x="386" y="281.3">Rev:</text>
<text x="392.4" y="281.3">1.0</text>
<text x="301" y="283.9">KiCad</text>
<text x="308.7" y="283.9">E.D.A.</text>
<text x="316.3" y="283.9">9.0.9</text>
<text x="386" y="283.9">Id:</text>
<text x="390.1" y="283.9">1/1</text>
</g>
<g font-size="1.8" fill="#840000">
<text x="35" y="11.9">1</text>
<text x="85" y="11.9">2</text>
<text x="135" y="11.9">3</text>
<text x="185" y="11.9">4</text>
<text x="235" y="11.9">5</text>
<text x="285" y="11.9">6</text>
<text x="335" y="11.9">7</text>
<text x="385" y="11.9">8</text>
<text x="10.3" y="35.9">A</text>
<text x="408.3" y="35.9">A</text>
<text x="31" y="69.5">GND</text>
<text x="10.3" y="85.9">B</text>
<text x="408.2" y="85.9">B</text>
<text x="10.3" y="135.9">C</text>
<text x="408.2" y="135.9">C</text>
<text x="82.3" y="158.3">AP2112K-3.3</text>
<text x="10.3" y="185.9">D</text>
<text x="408.2" y="185.9">D</text>
<text x="10.3" y="235.9">E</text>
<text x="408.3" y="235.9">E</text>
<text x="10.3" y="285.9">F</text>
<text x="35" y="286.9">1</text>
<text x="85" y="286.9">2</text>
<text x="135" y="286.9">3</text>
<text x="185" y="286.9">4</text>
<text x="235" y="286.9">5</text>
<text x="285" y="286.9">6</text>
<text x="335" y="286.9">7</text>
<text x="385" y="286.9">8</text>
<text x="408.3" y="285.9">F</text>
</g>
<g font-size="1.8" fill="#006464">
<text x="78.6" y="41.5">+3V3</text>
<text x="83.8" y="50.4">R5</text>
<text x="83.8" y="52.9">10k</text>
<text x="121.9" y="50.4">R3</text>
<text x="121.9" y="52.9">10k</text>
<text x="43.3" y="55.5">J1</text>
<text x="91" y="58.5" transform="rotate(-90 91 58.5)">+3V3</text>
<text x="106.7" y="58">AO3400A</text>
<text x="106.7" y="55.5">Q1</text>
<text x="144.7" y="61.8">+3V3</text>
<text x="159.9" y="61.8">+3V3</text>
<text x="78.6" y="72">+3V3</text>
<text x="149.9" y="70.7">C2</text>
<text x="165.1" y="70.7">C3</text>
<text x="192.9" y="70.7">+3V3</text>
<text x="200.7" y="72">U1</text>
<text x="34.5" y="74.5">Daikin</text>
<text x="41.5" y="74.5">S21</text>
<text x="46.3" y="74.5">(JST</text>
<text x="51.5" y="74.5">EH)</text>
<text x="149.9" y="73.3">22uF</text>
<text x="165.1" y="73.3">100nF</text>
<text x="200.7" y="74.5">ESP32-C6-MINI-1U-H4</text>
<text x="303.6" y="77.1">J2</text>
<text x="83.8" y="80.9">R6</text>
<text x="83.8" y="83.4">10k</text>
<text x="121.9" y="80.9">R4</text>
<text x="121.9" y="83.4">10k</text>
<text x="145.3" y="82.1">GND</text>
<text x="160.5" y="82.1">GND</text>
<text x="183.4" y="82.1">EN</text>
<text x="196.4" y="83" transform="rotate(-90 196.4 83)">3V3</text>
<text x="202.9" y="82.1">TXD0</text>
<text x="301.4" y="79.6">USB-C</text>
<text x="91" y="89" transform="rotate(-90 91 89)">+3V3</text>
<text x="106.7" y="88.5">AO3400A</text>
<text x="106.7" y="86">Q2</text>
<text x="183.4" y="87.2">IO0</text>
<text x="183.4" y="89.8">IO1</text>
<text x="202.6" y="84.7">RXD0</text>
<text x="203.2" y="89.8">IO12</text>
<text x="144.7" y="92.3">+3V3</text>
<text x="183.4" y="92.3">IO2</text>
<text x="183.4" y="94.8">IO3</text>
<text x="203.2" y="92.3">IO13</text>
<text x="203.2" y="94.8">IO14</text>
<text x="308.8" y="92.3">VBUS</text>
<text x="149.9" y="101.2">R1</text>
<text x="183.4" y="97.4">IO4</text>
<text x="183.4" y="99.9">IO5</text>
<text x="203.2" y="97.4">IO15</text>
<text x="310" y="97.4">CC1</text>
<text x="310" y="99.9">CC2</text>
<text x="348" y="98.7">R8</text>
<text x="348" y="101.2">5.1k</text>
<text x="360.7" y="98.7">R9</text>
<text x="360.7" y="101.2">5.1k</text>
<text x="149.9" y="103.7">10k</text>
<text x="183.4" y="102.5">IO6</text>
<text x="183.4" y="105">IO7</text>
<text x="183.4" y="107.5">IO8</text>
<text x="203.2" y="102.5">IO18</text>
<text x="203.2" y="105">IO19</text>
<text x="203.2" y="107.5">IO20</text>
<text x="310.9" y="105">D-</text>
<text x="310.9" y="107.5">D-</text>
<text x="183.4" y="110.1">IO9</text>
<text x="203.2" y="110.1">IO21</text>
<text x="203.2" y="112.6">IO22</text>
<text x="310.9" y="110.1">D+</text>
<text x="310.9" y="112.6">D+</text>
<text x="343.4" y="110.1">GND</text>
<text x="356.1" y="110.1">GND</text>
<text x="203.2" y="115.2">IO23</text>
<text x="162.6" y="121.5">C5</text>
<text x="162.6" y="124.1">1uF</text>
<text x="196.4" y="124" transform="rotate(-90 196.4 124)">GND</text>
<text x="298" y="123.4" transform="rotate(-90 298 123.4)">SHIELD</text>
<text x="305.7" y="123.4" transform="rotate(-90 305.7 123.4)">GND</text>
<text x="308.7" y="120.2">SBU1</text>
<text x="308.7" y="122.8">SBU2</text>
<text x="58.7" y="129.1">PWR_FLAG</text>
<text x="36.8" y="137.4">D1</text>
<text x="158" y="132.9">GND</text>
<text x="193.5" y="134.2">GND</text>
<text x="295.1" y="136.8">GND</text>
<text x="302.8" y="136.8">GND</text>
<text x="34.2" y="143.7">B5819W</text>
<text x="87.5" y="141.8">U2</text>
<text x="154.8" y="138">+3V3</text>
<text x="84.1" y="145.6">VIN</text>
<text x="84.1" y="148.2">EN</text>
<text x="88.8" y="145.6">VOUT</text>
<text x="103.7" y="147.4" transform="rotate(-90 103.7 147.4)">+3V3</text>
<text x="114.2" y="148.2">+3V3</text>
<text x="160" y="146.9">R2</text>
<text x="160" y="149.5">10k</text>
<text x="243.8" y="146.9">R7</text>
<text x="243.8" y="149.5">1k</text>
<text x="89.8" y="152.1" transform="rotate(-90 89.8 152.1)">GND</text>
<text x="36.8" y="157.7">D2</text>
<text x="66" y="157.1">C1</text>
<text x="66" y="159.6">10uF</text>
<text x="119.4" y="157.1">C4</text>
<text x="119.4" y="159.6">1uF</text>
<text x="34.2" y="164.1">B5819W</text>
<text x="86.9" y="162.2">GND</text>
<text x="155.4" y="162.2">SW1</text>
<text x="169.8" y="167.1" transform="rotate(-90 169.8 167.1)">GND</text>
<text x="232" y="167.1" transform="rotate(-90 232 167.1)">GND</text>
<text x="240" y="162.8">D3</text>
<text x="61.5" y="168.5">GND</text>
<text x="114.8" y="168.5">GND</text>
<text x="154.9" y="168.5">BOOT</text>
<text x="239.4" y="169.1">Red</text>
<text x="46" y="174.9">PWR_FLAG</text>
<text x="48.8" y="185">GND</text>
<text x="46" y="207.9">PWR_FLAG</text>
<text x="114.3" y="207.9">C9</text>
<text x="114.3" y="210.4">100nF</text>
<text x="74.2" y="219.3">IN</text>
<text x="79.9" y="218">U3</text>
<text x="84.7" y="221.8">BST</text>
<text x="85.5" y="219.3">SW</text>
<text x="53.3" y="225.7">C6</text>
<text x="74.2" y="224.4">EN</text>
<text x="74.2" y="225.7">AP63205WU-7</text>
<text x="82.1" y="225.6" transform="rotate(-90 82.1 225.6)">GND</text>
<text x="85.8" y="224.4">FB</text>
<text x="123.2" y="223.1">L1</text>
<text x="144.8" y="225.7">C7</text>
<text x="160" y="225.7">C8</text>
<text x="53.3" y="228.2">10uF</text>
<text x="59.2" y="228.2">50V</text>
<text x="121.6" y="230.7">4.7uH</text>
<text x="144.8" y="228.2">22uF</text>
<text x="160" y="228.2">22uF</text>
<text x="48.8" y="237.1">GND</text>
<text x="79.2" y="235.8">GND</text>
<text x="140.2" y="237.1">GND</text>
<text x="155.4" y="237.1">GND</text>
</g>
<text font-size="1.8" fill="#0000c2" x="119" y="44.4" transform="rotate(-90 119 44.4)">5V_BUCK</text>
<g font-size="1.8" fill="#0f0f0f">
<text x="103.8" y="48.3" transform="rotate(-90 103.8 48.3)">AC_RX</text>
<text x="29" y="65.7">VIN_AC</text>
<text x="29.6" y="63.2">AC_RX</text>
<text x="29.9" y="60.6">AC_TX</text>
<text x="80.9" y="64.1" transform="rotate(-90 80.9 64.1)">ESP_TX</text>
<text x="119" y="63.2" transform="rotate(-90 119 63.2)">AC_RX</text>
<text x="103.8" y="70.5" transform="rotate(-90 103.8 70.5)">ESP_TX</text>
<text x="119" y="74.9" transform="rotate(-90 119 74.9)">5V_BUCK</text>
<text x="103.8" y="78.7" transform="rotate(-90 103.8 78.7)">AC_TX</text>
<text x="175.1" y="80.9">EN</text>
<text x="213.4" y="88.6">USB_D-</text>
<text x="80.9" y="94.9" transform="rotate(-90 80.9 94.9)">ESP_RX</text>
<text x="119" y="93.3" transform="rotate(-90 119 93.3)">AC_TX</text>
<text x="213.4" y="91.1">USB_D+</text>
<text x="322.6" y="91.1">VBUS</text>
<text x="345.1" y="92.7" transform="rotate(-90 345.1 92.7)">CC1</text>
<text x="357.8" y="92.7" transform="rotate(-90 357.8 92.7)">CC2</text>
<text x="103.8" y="101.3" transform="rotate(-90 103.8 101.3)">ESP_RX</text>
<text x="322.6" y="98.7">CC2</text>
<text x="322.6" y="96.2">CC1</text>
<text x="174.5" y="106.3">IO8</text>
<text x="213.4" y="103.8">ESP_TX</text>
<text x="213.4" y="106.3">ESP_RX</text>
<text x="322.6" y="106.3">USB_D-</text>
<text x="322.6" y="103.8">USB_D-</text>
<text x="147" y="110.6" transform="rotate(-90 147 110.6)">EN</text>
<text x="172.7" y="108.9">BOOT</text>
<text x="213.4" y="114">LED</text>
<text x="322.6" y="108.9">USB_D+</text>
<text x="322.6" y="111.4">USB_D+</text>
<text x="159.7" y="115.6" transform="rotate(-90 159.7 115.6)">EN</text>
<text x="27" y="139.4">VSYS</text>
<text x="44.4" y="139.4">5V_BUCK</text>
<text x="63.2" y="139.4" transform="rotate(-90 63.2 139.4)">VSYS</text>
<text x="241" y="141" transform="rotate(-90 241 141)">LED</text>
<text x="73.9" y="147">VSYS</text>
<text x="73.9" y="144.4">VSYS</text>
<text x="63.2" y="151.1" transform="rotate(-90 63.2 151.1)">VSYS</text>
<text x="27" y="159.7">VSYS</text>
<text x="44.4" y="159.7">VBUS</text>
<text x="157.1" y="157" transform="rotate(-90 157.1 157)">IO8</text>
<text x="241" y="159.4" transform="rotate(-90 241 159.4)">LED_A</text>
<text x="144.8" y="164.8">BOOT</text>
<text x="247.6" y="164.8">LED_A</text>
<text x="111.4" y="201.9" transform="rotate(-90 111.4 201.9)">BST</text>
<text x="50.5" y="219.9" transform="rotate(-90 50.5 219.9)">VIN_AC</text>
<text x="62" y="218.1">VIN_AC</text>
<text x="94" y="220.6">BST</text>
<text x="94" y="218.1">SW</text>
<text x="111.4" y="217.5" transform="rotate(-90 111.4 217.5)">SW</text>
<text x="124.1" y="219.7" transform="rotate(-90 124.1 219.7)">SW</text>
<text x="141.9" y="219.7" transform="rotate(-90 141.9 219.7)">5V_BUCK</text>
<text x="157.1" y="219.7" transform="rotate(-90 157.1 219.7)">5V_BUCK</text>
<text x="94" y="223.2">5V_BUCK</text>
<text x="124.1" y="241" transform="rotate(-90 124.1 241)">5V_BUCK</text>
</g>
<g font-size="1.8" fill="#a90000">
<text x="103.9" y="52.8" transform="rotate(-90 103.9 52.8)">3</text>
<text x="41.8" y="58.2">1</text>
<text x="97.1" y="55.6">1</text>
<text x="41.8" y="60.7">2</text>
<text x="41.8" y="63.2">3</text>
<text x="41.8" y="65.8">4</text>
<text x="103.9" y="60.4" transform="rotate(-90 103.9 60.4)">2</text>
<text x="41.8" y="68.3">5</text>
<text x="103.9" y="83.3" transform="rotate(-90 103.9 83.3)">3</text>
<text x="180.9" y="81">8</text>
<text x="195.3" y="78.2" transform="rotate(-90 195.3 78.2)">3</text>
<text x="208.2" y="81">31</text>
<text x="208.2" y="83.6">30</text>
<text x="97.1" y="86.1">1</text>
<text x="180.3" y="86.1">12</text>
<text x="180.3" y="88.6">13</text>
<text x="208.2" y="88.6">17</text>
<text x="103.9" y="90.9" transform="rotate(-90 103.9 90.9)">2</text>
<text x="180.9" y="91.2">5</text>
<text x="180.9" y="93.7">6</text>
<text x="208.2" y="91.2">18</text>
<text x="208.2" y="93.7">19</text>
<text x="316.2" y="91.2">A4</text>
<text x="180.3" y="98.8">10</text>
<text x="180.3" y="101.3">15</text>
<text x="180.9" y="96.3">9</text>
<text x="208.2" y="96.3">20</text>
<text x="208.2" y="101.3">24</text>
<text x="316.2" y="98.8">B5</text>
<text x="316.2" y="96.3">A5</text>
<text x="180.3" y="103.9">16</text>
<text x="180.3" y="106.4">22</text>
<text x="208.2" y="103.9">25</text>
<text x="208.2" y="106.4">26</text>
<text x="316.2" y="106.4">B7</text>
<text x="316.2" y="103.9">A7</text>
<text x="180.3" y="109">23</text>
<text x="208.2" y="109">27</text>
<text x="208.2" y="111.5">28</text>
<text x="316.2" y="111.5">B6</text>
<text x="316.2" y="109">A6</text>
<text x="208.2" y="114">29</text>
<text x="316.2" y="119.1">A8</text>
<text x="316.2" y="121.7">B8</text>
<text x="195.3" y="126.4" transform="rotate(-90 195.3 126.4)">1</text>
<text x="296.9" y="128.3" transform="rotate(-90 296.9 128.3)">S1</text>
<text x="304.5" y="128.3" transform="rotate(-90 304.5 128.3)">A1</text>
<text x="81.8" y="144.5">1</text>
<text x="81.8" y="147.1">3</text>
<text x="94.5" y="144.5">5</text>
<text x="88.6" y="154.4" transform="rotate(-90 88.6 154.4)">2</text>
<text x="71.7" y="218.2">3</text>
<text x="89.5" y="218.2">5</text>
<text x="89.5" y="220.7">6</text>
<text x="71.7" y="223.3">2</text>
<text x="89.5" y="223.3">1</text>
<text x="81" y="228" transform="rotate(-90 81 228)">4</text>
</g>
</svg>
